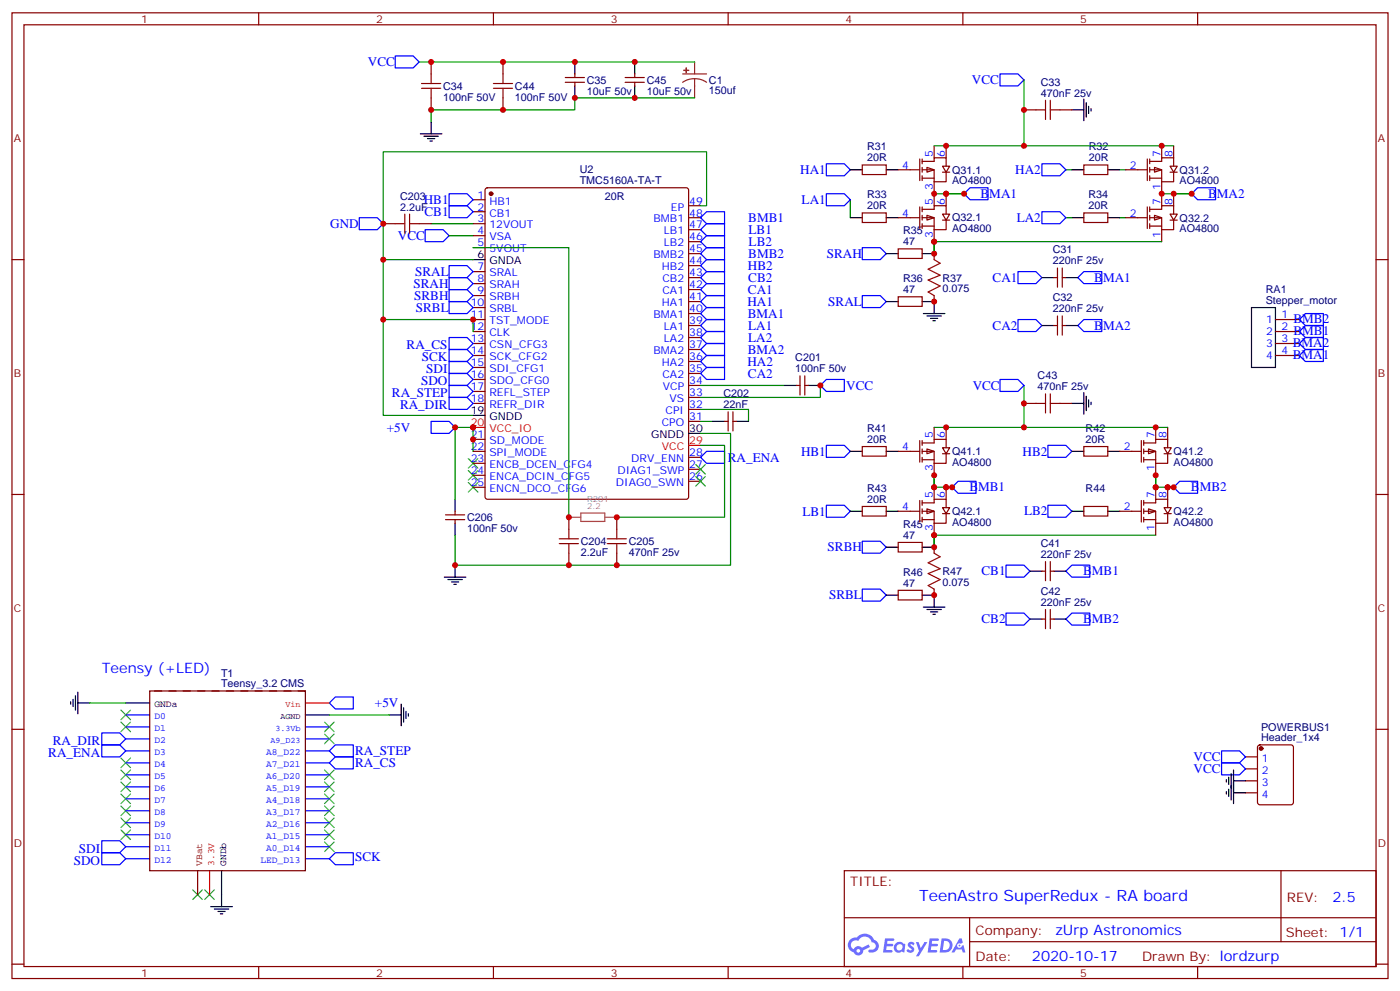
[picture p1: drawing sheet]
<svg xmlns="http://www.w3.org/2000/svg" width="412mm" height="292mm" viewBox="0 0 412 292" stroke-linecap="round" stroke-linejoin="round" font-family="sans-serif">
<g fill="none" stroke="#870000" stroke-width=".35">
<path d="M3.5 3.8h405.4v284.3h-405.4zM7.1 7.3h398.2v277.3h-398.2zM76.2 3.8v3.5M145.3 3.8v3.5M214.5 3.8v3.5M283.6 3.8v3.5M352.8 3.8v3.5M3.5 76.4h3.6M405.3 76.4h3.6M3.5 145.6h3.6M405.3 145.6h3.6M3.5 214.7h3.6"/>
<path d="M405.3 214.7h3.6M248.7 256.4h156.6v28.2h-156.6zM377.3 256.4v20.9M248.7 270.2h156.5M285.6 277.3h119.6M285.6 270.2v14.1M3.5 283.9h3.6M76.2 284.6v3.5M145.3 284.6v3.5M214.5 284.6v3.5M283.6 284.6v3.5M352.8 284.6v3.5"/>
<path d="M405.3 283.9h3.6"/>
</g>
<g fill="#5487ff">
<path d="M267.7 277.5a1.22 1.22 0 0 1 1.7 .3l-.4 .6a.47 .47 0 0 0-.3-.4 .47 .47 0 0 0-.5 .2l.1 .2a1.14 1.14 0 0 1 .8 1.7 1.14 1.14 0 0 1-1.9 0l-.2-.2 .5-.5 .7 .4a.29 .29 0 0 0 .3-.2 .29 .29 0 0 0-.2-.4 1.04 1.04 0 0 1-.6-1.7z"/>
<path d="M260.7 276.3h2.4l.3 .2-.2 .5h-1.8l-.1 .9h1.5l.3 .4-.3 .3h-1.6l-.2 1.1 1.7 .1 .2 .3-.2 .3h-2.6z"/>
<path d="M273.8 276.3h2.4l.3 .2-.1 .5h-1.8l-.2 .9h1.6l.3 .4-.4 .3h-1.6l-.1 1.1 1.7 .1 .2 .3-.2 .3h-2.6z"/>
<path d="M282.6 276.3h.7l.3 1.2-.6 .4a.69 .69 0 0 0-1 .2 .69 .69 0 0 0 .4 1 .69 .69 0 0 0 .9-.6l.5-.3 .6 2.2h-.8l-.2-.8h-1.8l-.5 .8h-.8z"/>
<path d="M269.8 277.4h.8l.6 1.8 1.1-1.8h.9l-2.6 4.2h-.8l.9-1.6z"/>
<path d="M277.4 276.3l-.6 4.1h1.3a2.11 2.11 0 0 0 2.5-2.1 2.11 2.11 0 0 0-2.5-2zM278.1 277a1.39 1.39 0 0 1 1.7 1.4 1.39 1.39 0 0 1-1.8 1.3h-.3z"/>
<path d="M263.7 277.9a1.54 1.54 0 0 0-.1 2.2 1.54 1.54 0 0 0 2.2 .1l.6 .2 .3-2.3-.2-.2h-.4a1.49 1.49 0 0 0-2.4 0zM264 278.9a.94 .94 0 0 1 1.8 0 .94 .94 0 0 1-1.8 0z"/>
<path d="M250.4 276.7a2.18 2.18 0 0 0 1.1 3.7 1.44 1.44 0 0 0 1.6 .9 1.44 1.44 0 0 0 1.2-1.5l2-1-.5-.7-1.9 .9a1.47 1.47 0 0 0-2.4 .5 1.39 1.39 0 0 1-.7-2 1.39 1.39 0 0 1 2-.4 2.12 2.12 0 0 1 2.2-1.3 2.12 2.12 0 0 1 1.9 1.7 1.14 1.14 0 0 1 1.1 1.4 1.14 1.14 0 0 1-1.7 .7 .43 .43 0 0 0-.5 .4 .43 .43 0 0 0 .4 .5 1.98 1.98 0 0 0 2.5-1.3 1.98 1.98 0 0 0-1.2-2.5 3.1 3.1 0 0 0-5.3-.7l-.9 .1zM252.3 280a.55 .55 0 0 1 1.1 0 .55 .55 0 0 1-1.1 0z"/>
<circle cx="282.6" cy="278.4" r=".26"/>
</g>
<g fill="none" stroke="#870000" stroke-width=".35">
<path d="M127 18.2v3.6M148.2 18.2v3.6M127 28.8v3.5M148.2 28.8v3.5M166.5 24.2h5.7M166.5 22.8h5.7M169.3 21.8v1M169.3 24.2v1.1M184.1 24.2h5.7M184.1 22.8h5.7M187 21.8v1M187 24.2v1.1"/>
<path d="M301.6 32.3h3.6M312.2 32.3h3.5M139.3 58.8h3.6M143.1 55.5l.5-.2h58.5l.7 .4v90.6l-.4 .6-58.8 .1-.7-.5v-90.5zM254 48.6h7.1v2.8h-7.1zM319.3 48.6h7v2.8h-7zM112.9 65.9h3.5M123.5 65.9h3.5M139.3 62.3h3.6M139.3 65.9h3.6M139.3 69.4h3.6M139.3 72.9h3.6"/>
<path d="M139.3 80h3.6M202.8 78.2h3.6M202.8 74.7h3.6M202.8 71.2h3.6M202.8 67.6h3.6M202.8 64.1h3.6M202.8 60.6h3.6M254 62.7h7.1v2.8h-7.1zM264.6 73.3h7v2.8h-7zM275.2 74.7v1.7M319.3 62.7h7v2.8h-7zM139.3 94.1h3.6"/>
<path d="M139.3 97.6h3.6M139.3 83.5h3.6M139.3 87h3.6M139.3 90.6h3.6M202.8 99.4h3.6M202.8 95.8h3.6M202.8 92.3h3.6M202.8 88.8h3.6M202.8 85.3h3.6M202.8 81.7h3.6M264.6 87.4h7v2.8h-7zM275.2 87v1.8"/>
<path d="M375.7 94.1h7.1M375.7 97.6h7.1M139.3 101.1h3.6M139.3 104.7h3.6M139.3 118.8h3.6M139.3 108.2h3.6M139.3 111.7h3.6M139.3 115.3h3.6M202.8 117h3.6M202.8 113.5h3.6M202.8 110h3.6M202.8 106.4h3.6"/>
<path d="M202.8 102.9h3.6M234.6 113.5h1.1M235.7 110.7v5.6M237.1 113.5h1M237.1 110.7v5.6M301.6 118.8h3.6M312.2 118.8h3.5M375.7 101.1h7.1M375.7 104.7h7.1M139.3 129.4h3.6M139.3 132.9h3.6M139.3 136.4h3.6"/>
<path d="M139.3 139.9h3.6M202.8 138.2h3.6M202.8 134.7h3.6M202.8 124.1h3.6M202.8 120.5h3.6M213.4 124.1h1.1M214.5 121.2v5.7M215.9 124.1h1.1M215.9 121.2v5.7M254 131.5h7.1v2.8h-7.1zM319.3 131.5h7v2.8h-7zM131.2 153h5.7"/>
<path d="M131.2 151.6h5.7M134.1 150.5v1.1M134.1 153v1.1M139.3 143.5h3.6M167.6 152.3v3.5M181.7 152.3v3.5M202.8 141.7h3.6M254 149.1h7.1v2.8h-7.1zM264.6 159.7h7v2.8h-7zM319.3 149.1h7v2.8h-7zM167.6 162.9v3.5M181.7 162.9v3.5"/>
<path d="M264.6 173.8h7v2.8h-7zM275.2 161.1v1.8M275.2 173.5v1.7M370.7 219.5l.4-.2h9.2l.6 .5 .1 16.5-.5 .6-9.4 .1-.6-.5-.1-16.5zM366.9 222.8h3.5M366.9 226.4h3.5M366.9 229.9h3.5M366.9 233.4h3.5"/>
</g>
<g fill="#870000" stroke="#870000" stroke-width=".35">
<circle cx="371.5" cy="220.4" r=".53"/>
<circle cx="144.6" cy="57" r=".53"/>
</g>
<g fill="none" stroke="#00f" stroke-width=".35">
<path d="M116.4 16.5h5.3l1.8 1.7-1.8 1.8h-5.3zM294.6 21.8h5.3l1.7 1.7-1.7 1.8h-5.3zM132.3 57h5.3l1.7 1.8-1.7 1.8h-5.3zM243.4 57h5.3l1.8 1.8-1.8 1.8h-5.3zM243.4 48.2h5.3l1.8 1.8-1.8 1.8h-5.3zM284 57l1.8-1.7h5.2v3.5h-5.2zM306.9 48.2h5.3l1.8 1.8-1.8 1.8h-5.3zM351 57l1.8-1.7h5.3v3.5h-5.3zM105.8 64.1h5.3l1.8 1.8-1.8 1.7h-5.3zM125.2 67.6h5.3l1.8 1.8-1.8 1.8h-5.3zM132.3 60.6h5.3l1.7 1.7-1.7 1.8h-5.3zM132.3 78.2h5.3l1.7 1.8-1.7 1.7h-5.3z"/>
<path d="M206.4 78.2l1.7-1.8h5.3v3.6h-5.3zM206.4 64.1l1.7-1.8h5.3v3.6h-5.3zM206.4 67.6l1.7-1.7h5.3v3.5h-5.3zM206.4 71.2l1.7-1.8h5.3v3.5h-5.3zM208.1 72.9h5.3v3.5h-5.3l-1.7-1.7zM254 72.9h5.3l1.8 1.8-1.8 1.7h-5.3zM299.9 80h5.3l1.7 1.7-1.7 1.8h-5.3zM306.9 62.3h5.3l1.8 1.8-1.8 1.8h-5.3zM132.3 85.3h5.3l1.7 1.7-1.7 1.8h-5.3zM132.3 88.8h5.3l1.7 1.8-1.7 1.7h-5.3zM132.3 81.7h5.3l1.7 1.8-1.7 1.8h-5.3zM132.3 99.4h5.3l1.7 1.7-1.7 1.8h-5.3z"/>
<path d="M206.4 81.7l1.7-1.7h5.3v3.5h-5.3zM206.4 85.3l1.7-1.8h5.3v3.5h-5.3zM206.4 88.8l1.7-1.8h5.3v3.6h-5.3zM206.4 92.3l1.7-1.7h5.3v3.5h-5.3zM206.4 95.8l1.7-1.7h5.3v3.5h-5.3zM206.4 99.4l1.7-1.8h5.3v3.5h-5.3zM254 87h5.3l1.8 1.8-1.8 1.8h-5.3zM299.9 94.1h5.3l1.7 1.7-1.7 1.8h-5.3zM317.5 81.7l1.8-1.7h5.3v3.5h-5.3zM317.5 95.8l1.8-1.7h5.3v3.5h-5.3zM382.8 97.6l1.7-1.8h5.3v3.6h-5.3zM384.5 99.4h5.3v3.5h-5.3l-1.7-1.8z"/>
<path d="M384.5 92.3h5.3v3.5h-5.3l-1.7-1.7zM132.3 102.9h5.3l1.7 1.8-1.7 1.7h-5.3zM132.3 106.4h5.3l1.7 1.8-1.7 1.8h-5.3zM132.3 110h5.3l1.7 1.7-1.7 1.8h-5.3zM132.3 113.5h5.3l1.7 1.8-1.7 1.7h-5.3zM132.3 117h5.3l1.7 1.8-1.7 1.7h-5.3zM206.4 110l1.7-1.8h5.3v3.5h-5.3zM206.4 106.4l1.7-1.7h5.3v3.5h-5.3zM206.4 102.9l1.7-1.8h5.3v3.6h-5.3zM241.7 113.5l1.7-1.8h5.3v3.6h-5.3zM294.6 111.7h5.3l1.7 1.8-1.7 1.8h-5.3zM382.8 104.7l1.7-1.8h5.3v3.5h-5.3z"/>
<path d="M127 124.1h5.3l1.8 1.7-1.8 1.8h-5.3zM206.4 134.7l1.7-1.8h5.3v3.5h-5.3zM243.4 131.1h5.3l1.8 1.8-1.8 1.8h-5.3zM308.7 131.1h5.3l1.7 1.8-1.7 1.8h-5.3zM243.4 148.8h5.3l1.8 1.7-1.8 1.8h-5.3zM254 159.3h5.3l1.8 1.8-1.8 1.8h-5.3zM280.5 143.5l1.7-1.8h5.3v3.5h-5.3zM308.7 148.8h5.3l1.7 1.7-1.7 1.8h-5.3zM345.7 143.5l1.8-1.8h5.3v3.5h-5.3zM254 173.5h5.3l1.8 1.7-1.8 1.8h-5.3zM296.3 166.4h5.3l1.8 1.8-1.8 1.7h-5.3zM314 168.2l1.7-1.8h5.3v3.5h-5.3z"/>
<path d="M296.3 180.5h5.3l1.8 1.8-1.8 1.7h-5.3zM314 182.3l1.7-1.8h5.3v3.5h-5.3zM30 219.3h5.3l1.7 1.8-1.7 1.7h-5.3zM30 215.8h5.3l1.7 1.8-1.7 1.7h-5.3zM37 214h7.1M37 210.5h7.1M37 217.6h7.1M90 214h7M90 217.6h7M97 207l1.8-1.8h5.3v3.5h-5.3zM37 238.7h7.1M37 235.2h7.1"/>
<path d="M37 231.7h7.1M37 228.1h7.1M37 224.6h7.1M37 221.1h7.1M90 238.7h7M90 235.2h7M90 231.7h7M90 228.1h7M90 224.6h7M90 221.1h7M97 221.1l1.8-1.8h5.3v3.5h-5.3zM97 224.6l1.8-1.8h5.3v3.6h-5.3z"/>
<path d="M359.8 221.1h5.3l1.8 1.7-1.8 1.8h-5.3zM359.8 224.6h5.3l1.8 1.8-1.8 1.7h-5.3zM30 251.1h5.3l1.7 1.7-1.7 1.8h-5.3zM30 247.5h5.3l1.7 1.8-1.7 1.8h-5.3zM37 245.8h7.1M37 249.3h7.1M37 252.8h7.1M37 242.3h7.1M90 245.8h7M90 249.3h7M90 252.8h7M90 242.3h7"/>
<path d="M97 252.8l1.8-1.7h5.3v3.5h-5.3z"/>
</g>
<g fill="none" stroke="#000" stroke-width=".35">
<path d="M169.3 18.2v3.6M187 18.2v3.6M123.8 39.4h6.4M127 35.9v3.5M169.3 25.3v3.5M187 25.3v3.5M315.7 32.3h3.6M319.3 29.2v6.3M320 30.2v4.3M320.7 31.3v2.1M321.4 32v.7M124.9 40.1h4.2"/>
<path d="M125.9 40.8h2.2M126.6 41.5h.8M250.5 50h3.5M261.1 50h3.5M315.7 50h3.6M326.3 50h3.5M139.3 76.4h3.6M250.5 64.1h3.5M261.1 64.1h3.5M261.1 74.7h3.5M271.6 74.7h3.6M315.7 64.1h3.6"/>
<path d="M326.3 64.1h3.5M261.1 88.8h3.5M271.6 88.8h3.6v3.5M272 92.3h6.3M273 93h4.3M274.1 93.7h2.1M274.8 94.4h.7M368.7 90.6h7v17.6h-7zM231.1 113.5h3.5M238.1 113.5h3.6M315.7 118.8h3.6M319.3 115.6v6.4"/>
<path d="M320 116.7v4.2M320.7 117.7v2.1M321.4 118.4v.7M139.3 122.3h3.6M202.8 127.6h3.6M209.9 124.1h3.5M217 124.1h3.5M250.5 132.9h3.5M261.1 132.9h3.5M315.7 132.9h3.6M326.3 132.9h3.5M134.1 147v3.5"/>
<path d="M134.1 154.1v3.5M250.5 150.5h3.5M261.1 150.5h3.5M315.7 150.5h3.6M326.3 150.5h3.5M130.9 169.9h6.3M131.9 170.6h4.3M133 171.3h2.1M133.7 172h.7M134.1 166.4v3.5M261.1 175.2h3.5M261.1 161.1h3.5"/>
<path d="M271.6 175.2h3.6v3.6M271.6 161.1h3.6M272 178.8h6.3M273 179.5h4.3M274.1 180.2h2.1M274.8 180.9h.7M20.8 206.6v.7M21.5 205.9v2.1M22.2 204.9v4.2M22.9 207h3.6M22.9 203.8v6.3M37 207h7.1"/>
<path d="M90 210.5h7M114.7 210.5h3.5M118.2 207.3v6.4M118.9 208.4v4.2M119.6 209.4v2.2M120.3 210.1v.8M361.2 229.6v.7M361.2 233.1v.7M361.9 228.8v2.2M361.9 232.4v2.1M362.7 227.8v7.7M363.4 229.9h3.5"/>
<path d="M363.4 226.7v9.9M363.4 233.4h3.5M65.3 256.4v10.5M62.1 266.9h6.3M63.1 267.7h4.3M64.2 268.4h2.1M64.9 269.1h.7"/>
</g>
<g fill="none" stroke="#3c3" stroke-width=".35">
<path d="M137.9 135l2.9 2.8M137.9 138.5l2.9 2.9M140.8 135l-2.9 2.8M140.8 138.5l-2.9 2.9M205 136.8l2.8 2.8M207.8 136.8l-2.8 2.8M137.9 142.1l2.9 2.8M140.8 142.1l-2.9 2.8M205 140.3l2.8 2.8M207.8 140.3l-2.8 2.8M35.6 212.6l2.9 2.8M35.6 209.1l2.9 2.8"/>
<path d="M38.5 212.6l-2.9 2.8M38.5 209.1l-2.9 2.8M95.6 216.1l2.8 2.9M95.6 212.6l2.8 2.8M98.4 216.1l-2.8 2.9M98.4 212.6l-2.8 2.8M35.6 226.7l2.9 2.9M35.6 223.2l2.9 2.8M35.6 237.3l2.9 2.8M35.6 233.8l2.9 2.8M35.6 230.3l2.9 2.8M38.5 226.7l-2.9 2.9"/>
<path d="M38.5 223.2l-2.9 2.8M38.5 237.3l-2.9 2.8M38.5 233.8l-2.9 2.8M38.5 230.3l-2.9 2.8M95.6 230.3l2.8 2.8M95.6 226.7l2.8 2.9M95.6 233.8l2.8 2.8M95.6 237.3l2.8 2.8M98.4 230.3l-2.8 2.8M98.4 226.7l-2.8 2.9M98.4 233.8l-2.8 2.8M98.4 237.3l-2.8 2.8"/>
<path d="M35.6 244.4l2.9 2.8M35.6 240.8l2.9 2.9M38.5 244.4l-2.9 2.8M38.5 240.8l-2.9 2.9M95.6 247.9l2.8 2.8M95.6 244.4l2.8 2.8M95.6 240.8l2.8 2.9M98.4 247.9l-2.8 2.8M98.4 244.4l-2.8 2.8M98.4 240.8l-2.8 2.9M56.8 262l2.8 2.8M59.6 262l-2.8 2.8"/>
<path d="M60.3 262l2.8 2.8M63.1 262l-2.8 2.8"/>
</g>
<g fill="none" stroke="#008700" stroke-width=".35">
<path d="M123.5 18.2h81.1M204.6 28.8h-35.3v3.5h-42.3v3.6M250.5 58.8v5.3M314 50h1.7M329.8 50h1.8M112.9 76.4h26.4M127 65.9h12.3M132.3 69.4h7M139.3 72.9h28.3v79.4M206.4 60.6h1.7v-15.9h-95.2v77.6h26.4M314 64.1h1.7M329.8 64.1h1.8"/>
<path d="M112.9 94.1h26.4v3.5M206.4 113.5h24.7M241.7 113.5v3.5h-35.3M301.6 113.5v5.3M139.3 125.8h-5.2v21.2M206.4 120.5h14.1v3.6M206.4 127.6h8.8v38.8h-81.1v-8.8M206.4 131.1h7v21.2h-31.7M206.4 124.1h3.5M26.5 207h10.5M97 210.5h17.7"/>
</g>
<g fill="none" stroke="#a10000" stroke-width=".35">
<path d="M124.2 26h5.6M124.2 24.6h5.6M127 21.8v2.8M127 26v2.8M145.3 26h5.7M145.3 24.6h5.7M148.2 21.8v2.8M148.2 26v2.8M305.2 32.3h2.8M308 29.5v5.7M309.4 29.5v5.7M309.4 32.3h2.8"/>
<path d="M116.4 65.9h2.8M119.2 63v5.7M120.6 65.9h2.9M120.6 63v5.7M275.2 76.4l1.7 1.1-3.5 1.8 3.5 1.7-3.5 1.4 3.5 1.8-3.5 1.8 1.8 1M305.2 118.8h2.8M308 116v5.6M309.4 116v5.6M309.4 118.8h2.8M164.7 158.6h5.7M167.6 155.8v2.8M178.9 158.6h5.6"/>
<path d="M181.7 155.8v2.8M164.7 160.1h5.7M167.6 160.1v2.8M178.9 160.1h5.6M181.7 160.1v2.8M275.2 162.9l1.7 1-3.5 1.8 3.5 1.8-3.5 1.4 3.5 1.7-3.5 1.8 1.8 1.1"/>
</g>
<path d="M139.3 125.8h3.6M202.8 131.1h3.6M90 207h7M61.7 256.4v7" fill="none" stroke="#f00" stroke-width=".35"/>
<path d="M58.2 256.4v7" fill="none" stroke="#850000" stroke-width=".35"/>
<path d="M44.1 203.4h45.9v53h-45.9z" fill="none" stroke="#600" stroke-width=".35"/>
<path d="M90 203.4h-45.9" fill="none" stroke="#600" stroke-width=".35" stroke-dasharray="2.1 2.1"/>
<path d="M204.6 18.2v3.6M201.1 21.8h7M204.6 23.2l1.9 .2 1.6 .8M204.6 23.2l-1.8 .2-1.7 .8M204.6 23.2v5.6" fill="none" stroke="#8c2424" stroke-width=".35"/>
<g fill="#8c2424" stroke="#8c2424" stroke-width=".35">
<path d="M201.4 20.7h1.4z"/>
<path d="M202.1 20l.1 1.4z"/>
</g>
<path d="M167.6 152.3h3.4M171.1 151.1h7.1v2.4h-7.1zM178.2 152.3h3.5" fill="none" stroke="#a64a4a" stroke-width=".35"/>
<g fill="#fff" stroke="#870000" stroke-width=".35">
<path d="M273 132.2l2.2 .7-2.2 .7z"/>
<path d="M277.6 131.8h2.2l-1.1 1.8z"/>
</g>
<g fill="none" stroke="#870000" stroke-width=".35">
<path d="M264.6 132.9h6.3M270.9 129.7v6.4M271.6 130.4h3.6v-1h3.5v2.4M271.6 132.9h3.6v3.5M271.6 135.4h3.6M271.6 129.7v1.4M271.6 132.2v1.4M271.6 134.7v1.4M275.2 125.8v3.6M275.2 136.4v3.5M277.6 133.6h2.2M278.7 133.6v2.8h-3.5"/>
<path d="M278.7 125.8v3.6"/>
</g>
<g fill="#fff" stroke="#870000" stroke-width=".35">
<path d="M273 149.8l2.2 .7-2.2 .7z"/>
<path d="M277.6 149.5h2.2l-1.1 1.7z"/>
</g>
<g fill="none" stroke="#870000" stroke-width=".35">
<path d="M264.6 150.5h6.3M270.9 147.4v6.3M271.6 148.1h3.6v-1.1h3.5v2.5M271.6 150.5h3.6v3.6M271.6 153h3.6M271.6 147.4v1.4M271.6 149.8v1.4M271.6 152.3v1.4M275.2 143.5v3.5M275.2 154.1v3.5M277.6 151.2h2.2M278.7 151.2v2.9h-3.5"/>
<path d="M278.7 143.5v3.5"/>
</g>
<g fill="#fff" stroke="#870000" stroke-width=".35">
<path d="M273 49.3l2.2 .7-2.2 .7z"/>
<path d="M277.6 48.9h2.2l-1.1 1.8z"/>
</g>
<g fill="none" stroke="#870000" stroke-width=".35">
<path d="M264.6 50h6.3M270.9 46.8v6.4M271.6 47.5h3.6v-1h3.5v2.4M271.6 50h3.6v3.5M271.6 52.5h3.6M271.6 46.8v1.4M271.6 49.3v1.4M271.6 51.8v1.4M275.2 42.9v3.6M275.2 53.5v3.5M277.6 50.7h2.2M278.7 50.7v2.8h-3.5"/>
<path d="M278.7 42.9v3.6"/>
</g>
<g fill="#fff" stroke="#870000" stroke-width=".35">
<path d="M273 63.4l2.2 .7-2.2 .7z"/>
<path d="M277.6 63h2.2l-1.1 1.8z"/>
</g>
<g fill="none" stroke="#870000" stroke-width=".35">
<path d="M275.2 57v3.6M278.7 57v3.6M264.6 64.1h6.3M270.9 60.9v6.4M271.6 61.6h3.6v-1h3.5v2.4M271.6 64.1h3.6v3.5M271.6 66.6h3.6M271.6 60.9v1.4M271.6 63.4v1.4M271.6 65.9v1.4M275.2 67.6v3.6M277.6 64.8h2.2"/>
<path d="M278.7 64.8v2.8h-3.5"/>
</g>
<g fill="#fff" stroke="#870000" stroke-width=".35">
<path d="M338.3 132.2l2.1 .7-2.1 .7z"/>
<path d="M342.9 131.8h2.1l-1 1.8z"/>
</g>
<g fill="none" stroke="#870000" stroke-width=".35">
<path d="M329.8 132.9h6.4M336.2 129.7v6.4M336.9 130.4h3.5v-1h3.6v2.4M336.9 132.9h3.5v3.5M336.9 135.4h3.5M336.9 129.7v1.4M336.9 132.2v1.4M336.9 134.7v1.4M340.4 125.8v3.6M340.4 136.4v3.5M342.9 133.6h2.1M344 133.6v2.8h-3.6"/>
<path d="M344 125.8v3.6"/>
</g>
<g fill="#fff" stroke="#870000" stroke-width=".35">
<path d="M338.3 149.8l2.1 .7-2.1 .7z"/>
<path d="M342.9 149.5h2.1l-1 1.7z"/>
</g>
<g fill="none" stroke="#870000" stroke-width=".35">
<path d="M329.8 150.5h6.4M336.2 147.4v6.3M336.9 148.1h3.5v-1.1h3.6v2.5M336.9 150.5h3.5v3.6M336.9 153h3.5M336.9 147.4v1.4M336.9 149.8v1.4M336.9 152.3v1.4M340.4 143.5v3.5M340.4 154.1v3.5M342.9 151.2h2.1M344 151.2v2.9h-3.6"/>
<path d="M344 143.5v3.5"/>
</g>
<g fill="#fff" stroke="#870000" stroke-width=".35">
<path d="M340.1 49.3l2.1 .7-2.1 .7z"/>
<path d="M344.7 48.9h2.1l-1.1 1.8z"/>
</g>
<g fill="none" stroke="#870000" stroke-width=".35">
<path d="M331.6 50h6.4M338 46.8v6.4M338.7 47.5h3.5v-1h3.5v2.4M338.7 50h3.5v3.5M338.7 52.5h3.5M338.7 46.8v1.4M338.7 49.3v1.4M338.7 51.8v1.4M342.2 42.9v3.6M342.2 53.5v3.5M344.7 50.7h2.1M345.7 50.7v2.8h-3.5"/>
<path d="M345.7 42.9v3.6"/>
</g>
<g fill="#fff" stroke="#870000" stroke-width=".35">
<path d="M340.1 63.4l2.1 .7-2.1 .7z"/>
<path d="M344.7 63h2.1l-1.1 1.8z"/>
</g>
<g fill="none" stroke="#870000" stroke-width=".35">
<path d="M342.2 57v3.6M345.7 57v3.6M311.5 78.9v5.7M312.9 78.9v5.7M331.6 64.1h6.4M338 60.9v6.4M338.7 61.6h3.5v-1h3.5v2.4M338.7 64.1h3.5v3.5M338.7 66.6h3.5M338.7 60.9v1.4M338.7 63.4v1.4M338.7 65.9v1.4"/>
<path d="M342.2 67.6v3.6M344.7 64.8h2.1M345.7 64.8v2.8h-3.5M310.4 81.7h1.1M310.4 95.8h1.1M311.5 93v5.7M312.9 93v5.7M312.9 81.7h1.1M312.9 95.8h1.1M306.9 168.2h1.1M308 165.3v5.7M308 179.5v5.6"/>
<path d="M309.4 165.3v5.7M309.4 179.5v5.6M309.4 168.2h1M306.9 182.3h1.1M309.4 182.3h1"/>
</g>
<path d="M301.6 23.5v19.4M275.2 42.9h70.5M275.2 57h8.8M342.2 57h8.8M275.2 71.2v3.5v-3.5h67M301.6 118.8v7M139.3 125.8v7.1M275.2 125.8h68.8M275.2 143.5v-3.6v3.6h5.3h-1.8M275.2 157.6v3.5v-3.5h65.2M340.4 143.5v-3.6v3.6h5.3h-1.7" fill="none" stroke="#008700" stroke-width=".35"/>
<path d="M306.9 81.7h3.5M306.9 95.8h3.5M314 81.7h3.5M314 95.8h3.5M303.4 168.2h3.5M310.4 168.2h3.6M303.4 182.3h3.5M310.4 182.3h3.6" fill="none" stroke="#000" stroke-width=".35"/>
<g fill="#c00">
<circle cx="241.7" cy="113.5" r=".88"/>
<circle cx="301.6" cy="118.8" r=".88"/>
<circle cx="167.6" cy="166.4" r=".88"/>
<circle cx="134.1" cy="166.4" r=".88"/>
<circle cx="134.1" cy="125.8" r=".88"/>
<circle cx="139.3" cy="94.1" r=".88"/>
<circle cx="351" cy="57" r=".88"/>
<circle cx="284" cy="57" r=".88"/>
<circle cx="345.7" cy="143.5" r=".88"/>
<circle cx="280.5" cy="143.5" r=".88"/>
<circle cx="187" cy="18.2" r=".88"/>
<circle cx="187" cy="28.8" r=".88"/>
<circle cx="169.3" cy="18.2" r=".88"/>
<circle cx="169.3" cy="28.8" r=".88"/>
<circle cx="148.2" cy="18.2" r=".88"/>
<circle cx="148.2" cy="32.3" r=".88"/>
<circle cx="127" cy="18.2" r=".88"/>
<circle cx="127" cy="32.3" r=".88"/>
<circle cx="139.3" cy="125.8" r=".88"/>
<circle cx="139.3" cy="129.4" r=".88"/>
<circle cx="342.2" cy="42.9" r=".88"/>
<circle cx="342.2" cy="57" r=".88"/>
<circle cx="345.7" cy="57" r=".88"/>
<circle cx="301.6" cy="42.9" r=".88"/>
<circle cx="278.7" cy="42.9" r=".88"/>
<circle cx="112.9" cy="94.1" r=".88"/>
<circle cx="112.9" cy="76.4" r=".88"/>
<circle cx="301.6" cy="125.8" r=".88"/>
<circle cx="275.2" cy="175.2" r=".88"/>
<circle cx="278.7" cy="57" r=".88"/>
<circle cx="278.7" cy="125.8" r=".88"/>
<circle cx="340.4" cy="125.8" r=".88"/>
<circle cx="344" cy="143.5" r=".88"/>
<circle cx="340.4" cy="139.9" r=".88"/>
<circle cx="340.4" cy="143.5" r=".88"/>
<circle cx="278.7" cy="143.5" r=".88"/>
<circle cx="275.2" cy="139.9" r=".88"/>
<circle cx="167.6" cy="152.3" r=".88"/>
<circle cx="112.9" cy="65.9" r=".88"/>
<circle cx="181.7" cy="152.3" r=".88"/>
<circle cx="181.7" cy="166.4" r=".88"/>
<circle cx="275.2" cy="143.5" r=".88"/>
<circle cx="275.2" cy="88.8" r=".88"/>
<circle cx="275.2" cy="57" r=".88"/>
<circle cx="275.2" cy="71.2" r=".88"/>
<circle cx="275.2" cy="157.6" r=".88"/>
<circle cx="275.2" cy="74.7" r=".88"/>
<circle cx="275.2" cy="161.1" r=".88"/>
<circle cx="301.6" cy="32.3" r=".88"/>
</g>
<text font-size="4.6" fill="#00f" x="270.8" y="265.4">TeenAstro SuperRedux - RA board</text>
<g font-size="4.2" fill="#00f">
<text x="30" y="198.2">Teensy (+LED)</text>
<text x="392.5" y="265.6">2.5</text>
<text x="310.9" y="275.2">zUrp Astronomics</text>
<text x="304" y="283">2020-10-17</text>
</g>
<g font-size="3.9" fill="#00f">
<text x="108.4" y="19.5">VCC</text>
<text x="286.3" y="24.8">VCC</text>
<text x="235.7" y="51.2">HA1</text>
<text x="299.1" y="51.2">HA2</text>
<text x="288.8" y="58.3">BMA1</text>
<text x="355.9" y="58.3">BMA2</text>
<text x="124.8" y="60.1">HB1</text>
<text x="125.1" y="63.6">CB1</text>
<text x="220.4" y="65.4">BMB1</text>
<text x="236.1" y="60.1">LA1</text>
<text x="299.5" y="65.4">LA2</text>
<text x="97.3" y="67.1">GND</text>
<text x="117.2" y="70.6">VCC</text>
<text x="220.5" y="68.9">LB1</text>
<text x="220.4" y="75.9">BMB2</text>
<text x="220.5" y="72.4">LB2</text>
<text x="243.5" y="75.9">SRAH</text>
<text x="122.3" y="81.2">SRAL</text>
<text x="220.3" y="79.5">HB2</text>
<text x="220.4" y="83">CB2</text>
<text x="292.4" y="83">CA1</text>
<text x="322.4" y="83">BMA1</text>
<text x="121.8" y="84.8">SRAH</text>
<text x="122" y="88.3">SRBH</text>
<text x="220.3" y="86.5">CA1</text>
<text x="122.5" y="91.8">SRBL</text>
<text x="220.2" y="90">HA1</text>
<text x="220.3" y="93.6">BMA1</text>
<text x="244" y="90.1">SRAL</text>
<text x="381" y="95.2">BMB2</text>
<text x="220.4" y="97.1">LA1</text>
<text x="220.4" y="100.6">LA2</text>
<text x="292.4" y="97.1">CA2</text>
<text x="322.4" y="97.1">BMA2</text>
<text x="381" y="98.7">BMB1</text>
<text x="119.8" y="102.9">RA_CS</text>
<text x="124.3" y="106.4">SCK</text>
<text x="220.2" y="107.7">HA2</text>
<text x="220.3" y="104.2">BMA2</text>
<text x="380.8" y="102.2">BMA2</text>
<text x="380.8" y="105.8">BMA1</text>
<text x="124" y="113.4">SDO</text>
<text x="125.6" y="109.9">SDI</text>
<text x="220.3" y="111.2">CA2</text>
<text x="115.5" y="117">RA_STEP</text>
<text x="249.3" y="114.8">VCC</text>
<text x="286.5" y="114.7">VCC</text>
<text x="117.8" y="120.5">RA_DIR</text>
<text x="113.9" y="127.1">+5V</text>
<text x="214.4" y="135.9">RA_ENA</text>
<text x="236" y="134.2">HB1</text>
<text x="301.2" y="134.1">HB2</text>
<text x="285.5" y="144.7">BMB1</text>
<text x="350.8" y="144.7">BMB2</text>
<text x="236.4" y="151.8">LB1</text>
<text x="301.6" y="151.8">LB2</text>
<text x="243.8" y="162.4">SRBH</text>
<text x="289.1" y="169.4">CB1</text>
<text x="319.1" y="169.4">BMB1</text>
<text x="244.2" y="176.5">SRBL</text>
<text x="289.1" y="183.5">CB2</text>
<text x="319.1" y="183.5">BMB2</text>
<text x="110.5" y="208.2">+5V</text>
<text x="15.5" y="219.3">RA_DIR</text>
<text x="14.2" y="222.8">RA_ENA</text>
<text x="104.6" y="222.2">RA_STEP</text>
<text x="104.6" y="225.7">RA_CS</text>
<text x="351.6" y="224.1">VCC</text>
<text x="351.6" y="227.6">VCC</text>
<text x="23.2" y="251">SDI</text>
<text x="21.7" y="254.6">SDO</text>
<text x="104.6" y="253.6">SCK</text>
</g>
<g font-size="3.9" fill="#800">
<text x="250.5" y="260.9">TITLE:</text>
<text x="379.1" y="265.6">REV:</text>
<text x="287.4" y="275.1">Company:</text>
<text x="378.7" y="275.8">Sheet: 1/1</text>
<text x="287.4" y="282.8">Date:</text>
<text x="336.4" y="282.9">Drawn By: lordzurp</text>
</g>
<g font-size="3.2" fill="#800">
<text x="41.6" y="6.8">1</text>
<text x="110.8" y="6.8">2</text>
<text x="179.9" y="6.8">3</text>
<text x="249.1" y="6.8">4</text>
<text x="318.2" y="6.8">5</text>
<text x="4.1" y="41.9">A</text>
<text x="405.9" y="41.9">A</text>
<text x="4.1" y="111">B</text>
<text x="405.9" y="111">B</text>
<text x="4.1" y="180.2">C</text>
<text x="405.9" y="180.2">C</text>
<text x="4.1" y="249.3">D</text>
<text x="405.9" y="249.3">D</text>
<text x="41.6" y="287.6">1</text>
<text x="110.8" y="287.6">2</text>
<text x="179.9" y="287.6">3</text>
<text x="249.1" y="287.6">4</text>
<text x="318.2" y="287.6">5</text>
</g>
<g font-size="3.2" fill="#000080">
<text x="130.5" y="29.6">100nF 50V</text>
<text x="130.5" y="26.4">C34</text>
<text x="151.7" y="29.6">100nF 50V</text>
<text x="151.7" y="26.4">C44</text>
<text x="172.9" y="27.9">10uF 50v</text>
<text x="172.9" y="24.7">C35</text>
<text x="190.5" y="27.9">10uF 50v</text>
<text x="190.5" y="24.7">C45</text>
<text x="208.8" y="27.8">150uf</text>
<text x="208.8" y="24.7">C1</text>
<text x="306.6" y="28.5">470nF 25v</text>
<text x="306.6" y="25.3">C33</text>
<text x="255.4" y="47.5">20R</text>
<text x="255.4" y="44.3">R31</text>
<text x="320.7" y="47.5">20R</text>
<text x="320.7" y="44.3">R32</text>
<text x="170.8" y="50.9">U2</text>
<text x="280.5" y="51.1">Q31.1</text>
<text x="347.5" y="51.1">Q31.2</text>
<text x="117.8" y="58.8">C203</text>
<text x="170.8" y="54.1">TMC5160A-TA-T</text>
<text x="178.2" y="58.8">20R</text>
<text x="255.4" y="58.4">R33</text>
<text x="280.5" y="54.3">AO4800</text>
<text x="320.6" y="58.4">R34</text>
<text x="347.5" y="54.3">AO4800</text>
<text x="117.8" y="62">2.2uF</text>
<text x="255.4" y="61.6">20R</text>
<text x="280.5" y="65.2">Q32.1</text>
<text x="320.6" y="61.6">20R</text>
<text x="347.5" y="65.2">Q32.2</text>
<text x="266" y="69">R35</text>
<text x="280.5" y="68.4">AO4800</text>
<text x="347.5" y="68.4">AO4800</text>
<text x="266" y="72.2">47</text>
<text x="310.1" y="77.9">220nF 25v</text>
<text x="310.1" y="74.6">C31</text>
<text x="266" y="83.1">R36</text>
<text x="277.6" y="82.9">R37</text>
<text x="266" y="86.3">47</text>
<text x="277.6" y="86">0.075</text>
<text x="310.1" y="88.7">C32</text>
<text x="372.9" y="89.5">Stepper_motor</text>
<text x="372.9" y="86.3">RA1</text>
<text x="310.1" y="92">220nF 25v</text>
<text x="234.3" y="106.4">C201</text>
<text x="234.3" y="109.6">100nF 50v</text>
<text x="305.7" y="111.7">C43</text>
<text x="213.1" y="117">C202</text>
<text x="305.7" y="114.9">470nF 25v</text>
<text x="213.1" y="120.2">22nF</text>
<text x="255.4" y="130.4">20R</text>
<text x="255.4" y="127.2">R41</text>
<text x="319.8" y="130.4">20R</text>
<text x="319.8" y="127.2">R42</text>
<text x="280.5" y="137.2">AO4800</text>
<text x="280.5" y="134">Q41.1</text>
<text x="345.7" y="137.2">AO4800</text>
<text x="345.7" y="134">Q41.2</text>
<text x="255.4" y="148.1">20R</text>
<text x="255.4" y="144.8">R43</text>
<text x="319.8" y="144.9">R44</text>
<text x="137.6" y="153.4">C206</text>
<text x="266" y="155.4">R45</text>
<text x="280.5" y="154.9">AO4800</text>
<text x="280.5" y="151.6">Q42.1</text>
<text x="345.7" y="154.9">AO4800</text>
<text x="345.7" y="151.7">Q42.2</text>
<text x="137.6" y="156.6">100nF 50v</text>
<text x="171.1" y="160.5">C204</text>
<text x="185.2" y="160.5">C205</text>
<text x="266" y="158.6">47</text>
<text x="306.6" y="161.1">C41</text>
<text x="171.1" y="163.7">2.2uF</text>
<text x="185.2" y="163.7">470nF 25v</text>
<text x="306.6" y="164.3">220nF 25v</text>
<text x="266" y="172.8">47</text>
<text x="266" y="169.5">R46</text>
<text x="277.6" y="172.5">0.075</text>
<text x="277.6" y="169.3">R47</text>
<text x="306.6" y="178.4">220nF 25v</text>
<text x="306.6" y="175.2">C42</text>
<text x="65.1" y="202.4">Teensy_3.2 CMS</text>
<text x="65.1" y="199.3">T1</text>
<text x="371.5" y="215.1">POWERBUS1</text>
<text x="371.5" y="218.3">Header_1x4</text>
</g>
<g font-size="3.2" fill="#00f">
<text x="274.8" y="46.1" transform="rotate(-90 274.8 46.1)">5</text>
<text x="278.3" y="46.1" transform="rotate(-90 278.3 46.1)">6</text>
<text x="341.8" y="46.1" transform="rotate(-90 341.8 46.1)">7</text>
<text x="345.4" y="46.1" transform="rotate(-90 345.4 46.1)">8</text>
<text x="265.7" y="49.6">4</text>
<text x="332.8" y="49.6">2</text>
<text x="140.7" y="58.5">1</text>
<text x="274.8" y="55.9" transform="rotate(-90 274.8 55.9)">3</text>
<text x="341.8" y="55.9" transform="rotate(-90 341.8 55.9)">1</text>
<text x="140.7" y="62">2</text>
<text x="140.7" y="65.5">3</text>
<text x="144.2" y="60.2">HB1</text>
<text x="144.2" y="63.7">CB1</text>
<text x="192.5" y="65.5">BMB1</text>
<text x="197.6" y="62">EP</text>
<text x="203" y="63.7">48</text>
<text x="203" y="60.2">49</text>
<text x="265.7" y="63.7">4</text>
<text x="274.8" y="60.2" transform="rotate(-90 274.8 60.2)">5</text>
<text x="278.3" y="60.2" transform="rotate(-90 278.3 60.2)">6</text>
<text x="332.8" y="63.7">2</text>
<text x="341.8" y="60.2" transform="rotate(-90 341.8 60.2)">7</text>
<text x="345.4" y="60.2" transform="rotate(-90 345.4 60.2)">8</text>
<text x="140.7" y="69">4</text>
<text x="144.2" y="67.3">12VOUT</text>
<text x="144.2" y="70.8">VSA</text>
<text x="195.6" y="69">LB1</text>
<text x="203" y="70.8">46</text>
<text x="203" y="67.3">47</text>
<text x="274.8" y="70" transform="rotate(-90 274.8 70)">3</text>
<text x="341.8" y="70" transform="rotate(-90 341.8 70)">1</text>
<text x="140.7" y="72.6">5</text>
<text x="144.2" y="74.3">5VOUT</text>
<text x="192.5" y="76.1">BMB2</text>
<text x="195.6" y="72.6">LB2</text>
<text x="203" y="77.9">44</text>
<text x="203" y="74.3">45</text>
<text x="140.7" y="79.6">7</text>
<text x="140.7" y="83.1">8</text>
<text x="144.2" y="81.4">SRAL</text>
<text x="195" y="79.6">HB2</text>
<text x="195.1" y="83.1">CB2</text>
<text x="203" y="81.4">43</text>
<text x="140.7" y="86.7">9</text>
<text x="144.2" y="84.9">SRAH</text>
<text x="144.2" y="88.4">SRBH</text>
<text x="195.1" y="86.7">CA1</text>
<text x="203" y="88.4">41</text>
<text x="203" y="84.9">42</text>
<text x="138.7" y="90.2">10</text>
<text x="138.7" y="93.7">11</text>
<text x="144.2" y="92">SRBL</text>
<text x="144.2" y="95.5">TST_MODE</text>
<text x="192.5" y="93.7">BMA1</text>
<text x="195" y="90.2">HA1</text>
<text x="203" y="95.5">39</text>
<text x="203" y="92">40</text>
<text x="373" y="95.1">1</text>
<text x="377.5" y="93.7">1</text>
<text x="138.7" y="97.3">12</text>
<text x="138.7" y="100.8">13</text>
<text x="144.2" y="99">CLK</text>
<text x="195.6" y="100.8">LA2</text>
<text x="195.6" y="97.3">LA1</text>
<text x="203" y="99">38</text>
<text x="373" y="98.7">2</text>
<text x="377.5" y="97.3">2</text>
<text x="377.5" y="100.8">3</text>
<text x="138.7" y="104.3">14</text>
<text x="138.7" y="107.8">15</text>
<text x="144.2" y="102.6">CSN_CFG3</text>
<text x="144.2" y="106.1">SCK_CFG2</text>
<text x="192.5" y="104.3">BMA2</text>
<text x="195" y="107.8">HA2</text>
<text x="203" y="106.1">36</text>
<text x="203" y="102.6">37</text>
<text x="373" y="102.2">3</text>
<text x="373" y="105.7">4</text>
<text x="377.5" y="104.3">4</text>
<text x="138.7" y="111.4">16</text>
<text x="144.2" y="109.6">SDI_CFG1</text>
<text x="144.2" y="113.1">SDO_CFG0</text>
<text x="195.1" y="111.4">CA2</text>
<text x="203" y="113.1">34</text>
<text x="203" y="109.6">35</text>
<text x="138.7" y="114.9">17</text>
<text x="138.7" y="118.4">18</text>
<text x="144.2" y="116.7">REFL_STEP</text>
<text x="195.2" y="114.9">VCP</text>
<text x="197.2" y="118.4">VS</text>
<text x="203" y="116.7">33</text>
<text x="144.2" y="120.2">REFR_DIR</text>
<text x="194.9" y="125.5">CPO</text>
<text x="196.1" y="122">CPI</text>
<text x="203" y="123.7">31</text>
<text x="203" y="120.2">32</text>
<text x="138.7" y="129">21</text>
<text x="144.2" y="130.8">SD_MODE</text>
<text x="274.8" y="129" transform="rotate(-90 274.8 129)">5</text>
<text x="278.3" y="129" transform="rotate(-90 278.3 129)">6</text>
<text x="340.1" y="129" transform="rotate(-90 340.1 129)">7</text>
<text x="343.6" y="129" transform="rotate(-90 343.6 129)">8</text>
<text x="138.7" y="132.5">22</text>
<text x="138.7" y="136.1">23</text>
<text x="144.2" y="134.3">SPI_MODE</text>
<text x="144.2" y="137.8">ENCB_DCEN_CFG4</text>
<text x="185.9" y="136.1">DRV_ENN</text>
<text x="203" y="137.8">27</text>
<text x="203" y="134.3">28</text>
<text x="265.7" y="132.5">4</text>
<text x="331" y="132.5">2</text>
<text x="138.7" y="139.6">24</text>
<text x="138.7" y="143.1">25</text>
<text x="144.2" y="141.4">ENCA_DCIN_CFG5</text>
<text x="181.4" y="143.1">DIAG0_SWN</text>
<text x="181.9" y="139.6">DIAG1_SWP</text>
<text x="203" y="141.4">26</text>
<text x="274.8" y="138.8" transform="rotate(-90 274.8 138.8)">3</text>
<text x="340.1" y="138.8" transform="rotate(-90 340.1 138.8)">1</text>
<text x="144.2" y="144.9">ENCN_DCO_CFG6</text>
<text x="274.8" y="146.6" transform="rotate(-90 274.8 146.6)">5</text>
<text x="278.3" y="146.6" transform="rotate(-90 278.3 146.6)">6</text>
<text x="340.1" y="146.6" transform="rotate(-90 340.1 146.6)">7</text>
<text x="343.6" y="146.6" transform="rotate(-90 343.6 146.6)">8</text>
<text x="265.7" y="150.2">4</text>
<text x="331" y="150.2">2</text>
<text x="274.8" y="156.4" transform="rotate(-90 274.8 156.4)">3</text>
<text x="340.1" y="156.4" transform="rotate(-90 340.1 156.4)">1</text>
<text x="371.7" y="224.3">1</text>
<text x="371.7" y="227.8">2</text>
<text x="371.7" y="231.3">3</text>
<text x="371.7" y="234.8">4</text>
</g>
<g font-size="3.2">
<text x="140.7" y="76.1">6</text>
<text x="144.2" y="77.9">GNDA</text>
<text x="138.7" y="122">19</text>
<text x="144.2" y="123.7">GNDD</text>
<text x="191.8" y="129">GNDD</text>
<text x="203" y="127.2">30</text>
</g>
<g font-size="3.2" fill="#f00">
<text x="138.7" y="125.5">20</text>
<text x="144.2" y="127.2">VCC_IO</text>
<text x="203" y="130.8">29</text>
<text x="194.9" y="132.5">VCC</text>
</g>
<g font-size="2.8">
<text x="45.5" y="208.3">GNDa</text>
<text x="66.6" y="255" transform="rotate(-90 66.6 255)">GNDb</text>
</g>
<g font-size="2.8" fill="#00f">
<text x="45.5" y="211.8">D0</text>
<text x="45.5" y="215.4">D1</text>
<text x="45.5" y="218.9">D2</text>
<text x="45.5" y="222.4">D3</text>
<text x="45.5" y="225.9">D4</text>
<text x="78.4" y="225.9">A7_D21</text>
<text x="78.4" y="222.4">A8_D22</text>
<text x="45.5" y="229.5">D5</text>
<text x="45.5" y="233">D6</text>
<text x="78.4" y="233">A5_D19</text>
<text x="78.4" y="229.5">A6_D20</text>
<text x="45.5" y="236.5">D7</text>
<text x="78.4" y="236.5">A4_D18</text>
<text x="45.5" y="240">D8</text>
<text x="45.5" y="243.6">D9</text>
<text x="78.4" y="243.6">A2_D16</text>
<text x="78.4" y="240">A3_D17</text>
<text x="45.5" y="247.1">D10</text>
<text x="45.5" y="250.6">D11</text>
<text x="78.4" y="250.6">A0_D14</text>
<text x="78.4" y="247.1">A1_D15</text>
<text x="45.5" y="254.2">D12</text>
<text x="76.7" y="254.2">LED_D13</text>
</g>
<text font-size="2.8" fill="#840000" x="59.5" y="255" transform="rotate(-90 59.5 255)">VBat</text>
<text font-size="2.8" fill="#f00" x="63.1" y="255" transform="rotate(-90 63.1 255)">3.3V</text>
<g font-size="2.5" fill="#838383">
<text x="172.9" y="147.7">R201</text>
<text x="172.9" y="150">2.2</text>
</g>
<text font-size="2.5" fill="#f00" x="84.1" y="208.3">Vin</text>
<g font-size="2.5" fill="#00f">
<text x="81.1" y="215.4">3.3Vb</text>
<text x="79.7" y="218.9">A9_D23</text>
</g>
<text font-size="2.5" x="82.6" y="211.8">AGND</text>
</svg>
